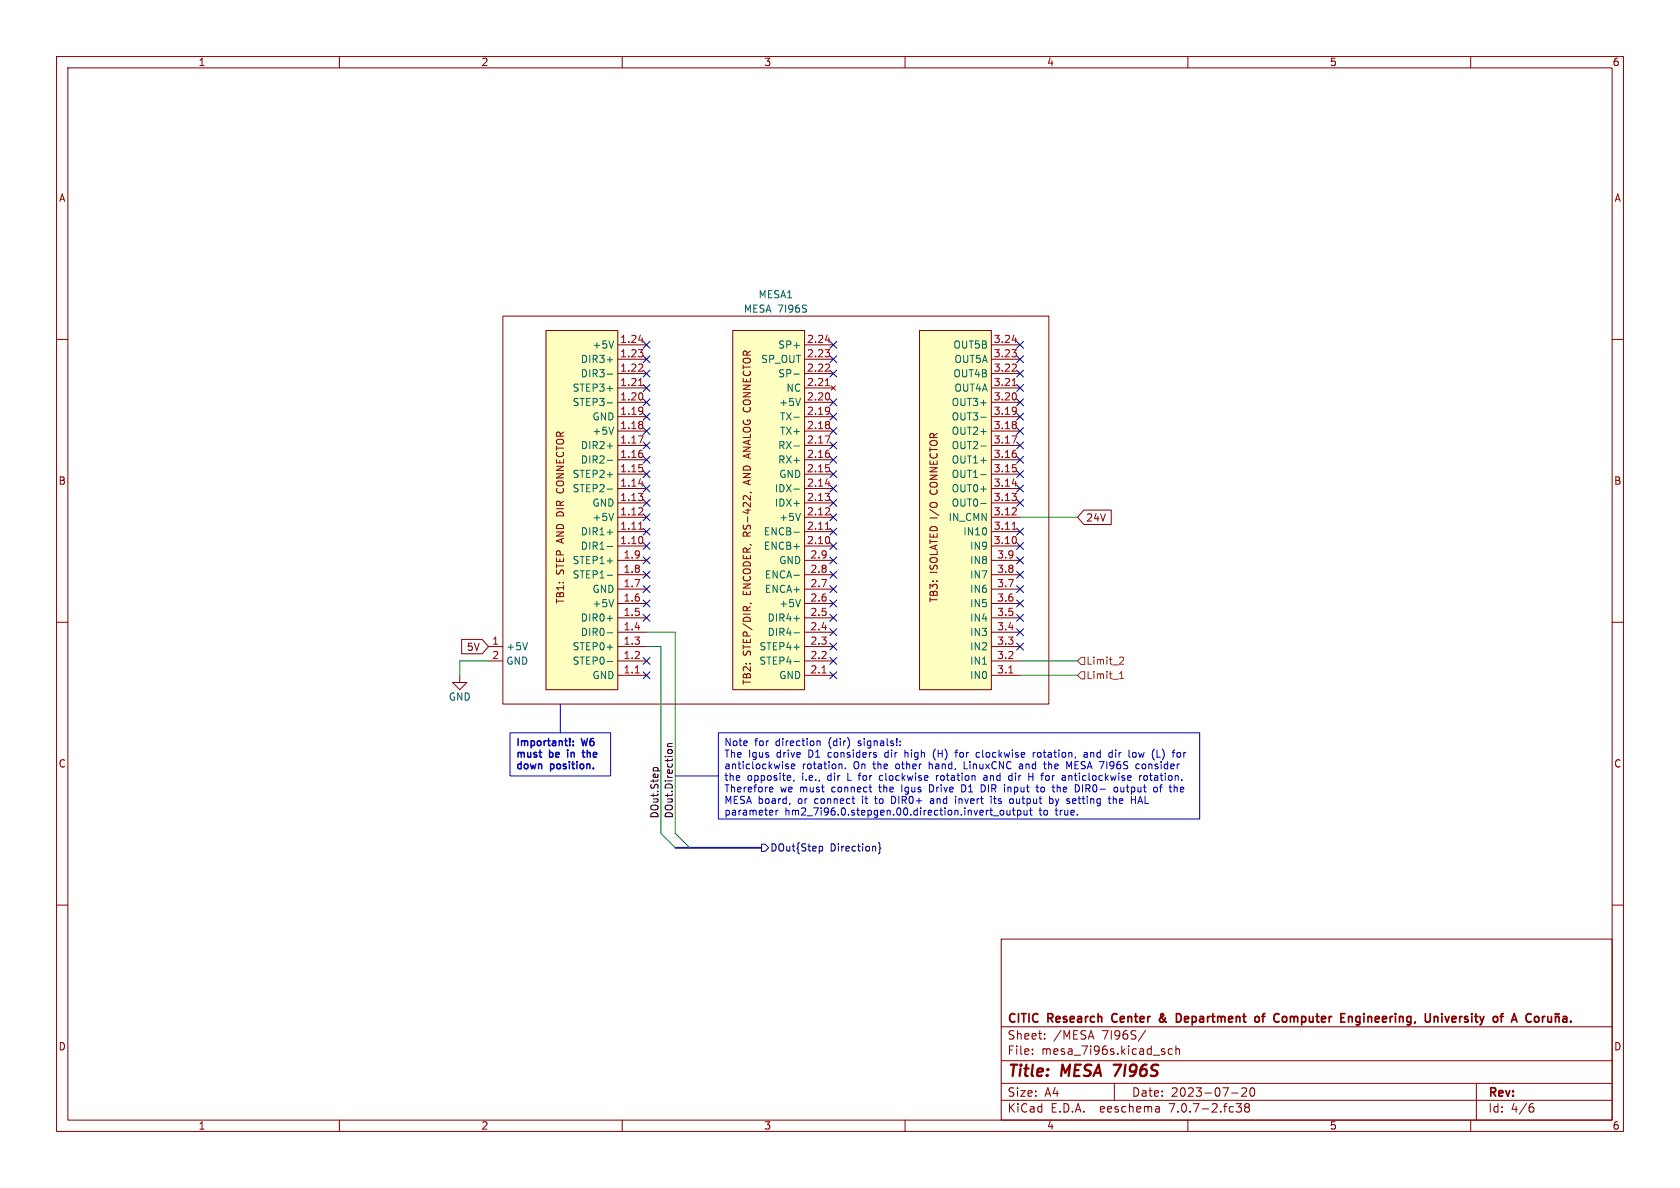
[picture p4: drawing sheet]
<svg xmlns="http://www.w3.org/2000/svg" width="297mm" height="210mm" viewBox="0 0 297 210" stroke-linecap="round" stroke-linejoin="round" font-family="sans-serif">
<g fill="none" stroke="#840000" stroke-width=".18">
<path d="M10 10h277v190h-277zM12 12h273v186h-273zM60 10v2M110 10v2M160 10v2M210 10v2M260 10v2M10 60h2M88.9 55.9h96.5v68.6h-96.5zM96.5 58.4h12.7v63.5h-12.7zM129.5 58.4h12.7v63.5h-12.7zM162.6 58.4h12.7v63.5h-12.7z"/>
<path d="M285 60h2M109.2 78.7h5.1M109.2 76.2h5.1M109.2 73.7h5.1M109.2 71.1h5.1M109.2 68.6h5.1M109.2 66h5.1M109.2 63.5h5.1M109.2 61h5.1M142.2 78.7h5.1M142.2 76.2h5.1M142.2 73.7h5.1"/>
<path d="M142.2 71.1h5.1M142.2 68.6h5.1M142.2 66h5.1M142.2 63.5h5.1M142.2 61h5.1M146.9 68.2l.8 .8M147.7 68.2l-.8 .8M175.3 78.7h5M175.3 76.2h5M175.3 73.7h5M175.3 71.1h5M175.3 68.6h5"/>
<path d="M175.3 66h5M175.3 63.5h5M175.3 61h5M109.2 96.5h5.1M109.2 94h5.1M109.2 91.4h5.1M109.2 88.9h5.1M109.2 86.4h5.1M109.2 83.8h5.1M109.2 81.3h5.1M109.2 99.1h5.1M131.4 85.3l1.3 .4"/>
<path d="M132.6 87l.2 .1M142.2 96.5h5.1M142.2 94h5.1M142.2 91.4h5.1M142.2 88.9h5.1M142.2 86.4h5.1M142.2 83.8h5.1M142.2 81.3h5.1M142.2 99.1h5.1M175.3 96.5h5M175.3 94h5M175.3 91.4h5"/>
<path d="M175.3 88.9h5M175.3 86.4h5M175.3 83.8h5M175.3 81.3h5M175.3 99.1h5M191.6 90.2h4.9v2.5h-4.9l-1.1-1.3zM10 110h2M81.3 119.4v1.3h-1.3l1.3 1.2 1.2-1.2h-1.2M81.6 113h3.6l1.2 1.3-1.2 1.3h-3.6zM86.4 114.3h2.5M86.4 116.8h2.5M109.2 114.3h5.1"/>
<path d="M109.2 119.4h5.1M109.2 116.8h5.1M109.2 111.8h5.1M109.2 109.2h5.1M109.2 106.7h5.1M109.2 104.1h5.1M109.2 101.6h5.1M132.6 106.6l.2 .1M142.2 114.3h5.1M142.2 119.4h5.1M142.2 116.8h5.1M142.2 111.8h5.1"/>
<path d="M142.2 109.2h5.1M142.2 106.7h5.1M142.2 104.1h5.1M142.2 101.6h5.1M175.3 114.3h5M175.3 119.4h5M175.3 116.8h5M175.3 111.8h5M175.3 109.2h5M175.3 106.7h5M175.3 104.1h5M175.3 101.6h5"/>
<path d="M285 110h2M10 160h2M285 160h2M177 166h108v32h-108zM60 198v2M110 198v2M160 198v2M177 194.5h108M177 191.5h108M177 187.5h108M177 181.5h108M182.5 186.3v.1"/>
<path d="M182.5 185.5v.1M184.7 183.6v.1M184.7 182.8v.1M197 191.5v3M202.5 182.1l-1.3 2M204.9 195.7l.1 .9M205 196.5l-.2 .1M205 196h-.2M205.7 185.9l.3 .2-.3 .3M205.7 185.4l.2 .1M207.2 185.5l-.4-.1-.3 .3v.4l.2 .2h.5M207.9 185.5l.2-.1 .4 .1v.9"/>
<path d="M207.9 184.9v1.5M210 198v2M217.7 193.2h1.2M218.5 195.1h1l-.5 .6 .4 .1v.7l-.2 .1-.6-.1M219.5 192.4l.6-.1 .2 .1 .1 .3-.9 1.1h.9M220.3 195.7l-.3-.2 .3-.4 .4 .1 .2 .2-.3 .3M220.3 195.7l-.3 .3 .1 .5 .2 .1 .4-.1 .2-.2-.1-.4-.2-.2M220.3 195.7h.3M221.2 192.4l.1-.1a.81 .81 0 0 1 .6 .6 .81 .81 0 0 1-.3 .8l-.1 .1a.81 .81 0 0 1-.6-.6 .81 .81 0 0 1 .3-.8zM260 198v2M261 191.5v6.5M270.6 195.7h.3l.3 .3-.1 .5-.5 .1"/>
<path d="M271 195.1l-.4 .1"/>
</g>
<path d="M196.9 188.2h1.3" fill="none" stroke="#840000" stroke-width=".4"/>
<g fill="none" stroke="#840000" stroke-width=".3">
<path d="M196.7 179.4l-.1 .4 .1 .7M205.6 179.3h-.3a.56 .56 0 0 0 .1 .7l.4 .4M205.6 179.6l-.5 .4a.41 .41 0 0 0 0 .5 .41 .41 0 0 0 .5 .1M208.3 179.2a.81 .81 0 0 1 .5 .7 .81 .81 0 0 1-.5 .8M222 179.8l.3-.1 .3 .3v.5l-.3 .2-.3-.1M223.1 179.7h.5M223.6 179.2l-.3 .2v1.3M227 179.7l.3 .1 .2 .2-.1 .5-.4 .2M238.8 179.7l.3 .2v.8M240.3 179.7l-.5 .1-.1 .2 .1 .5 .5 .2M253.8 179.7h.2l.2 .2v.8M254.9 179.2v.1"/>
<path d="M254.9 179.7v1M255.5 179.7l.3 1M271.6 179.7l.3 .1 .2 .2-.1 .5-.4 .2M275.1 179.8h.5v.9M275.6 179.2l-.2 .1-.3-.1-.1 .1M276.3 179.8h.6l.1 .9M239.8 181.1h.5M267.2 180.7l.5-1.5 .5 1.5M267.3 180.3h.8M277 180l-.5 .1a.29 .29 0 0 0-.2 .3 .29 .29 0 0 0 .2 .3l.5-.1M277.7 180.5v.2"/>
</g>
<g fill="#ffffc2" stroke="#ffffc2" stroke-width=".18">
<path d="M96.5 58.4h12.7v63.5h-12.7z"/>
<path d="M129.5 58.4h12.7v63.5h-12.7z"/>
<path d="M162.6 58.4h12.7v63.5h-12.7z"/>
</g>
<g fill="none" stroke="#006464" stroke-width=".18">
<path d="M107.3 78.8h1M107.3 71.2h1M107.3 66.1h1M107.3 63.6h1M108.5 75.5l-.4 1.3M108.5 60.3l-.4 1.2M140.4 78.8h.9M140.4 66.1h.9M140.4 73.8h.9M141.5 70.4l-.4 1.3M173.4 78.8h.9M173.4 73.8h.9"/>
<path d="M107.3 96.6h1M107.3 94.1h1M107.3 86.5h1M107.3 81.4h1M108.5 90.7l-.4 1.3M140.4 94.1h.9M140.4 86.5h.9M141.5 90.7l-.4 1.3M173.4 89h.9M173.4 83.9h.9M93.3 113.6l-.5 1.3M107.3 116.9h1"/>
<path d="M107.3 111.9h1M107.3 109.3h1M107.3 101.7h1M108.5 106l-.4 1.3M140.4 116.9h.9M140.4 111.9h.9M140.4 109.3h.9M140.4 101.7h.9M141.5 106l-.4 1.3"/>
</g>
<g fill="none" stroke="#a90000" stroke-width=".18">
<path d="M112.8 77.1h.9l-.5 1.2M112.8 61.8h.8l-.4 .5M112.9 68.2h.7M112.9 60.1h.8M113.2 67.1l.1-.2v1.3M113.5 62.4l.1 .1-.1 .5M113.5 64.4l.1 .2v.3l-.8 .7h.8M113.5 69.6l.1 .3-.1 .7M113.5 72l.1 .1a1.07 1.07 0 0 1-.1 1M113.5 74.6l.1 .2-.1 .2M113.5 75.1l.1 .2-.1 .4M113.6 72.5l-.1 .2"/>
<path d="M145.9 77.1h.8l-.5 1.2M145.9 61.8h.8l-.5 .5M145.9 68.2h.8M145.9 60.1h.8M146.2 67.1l.1-.2v1.3M146.5 64.4l.2 .2-.1 .3-.7 .7h.8M146.5 62.4l.2 .1-.2 .5M146.5 69.6l.2 .3-.2 .7M146.5 72l.1 .1a1.07 1.07 0 0 1-.1 1M146.5 74.6l.2 .2-.2 .2M146.5 75.1l.2 .2-.2 .4M146.7 72.5l-.2 .2"/>
<path d="M178.9 77.1h.8l-.5 1.2M178.9 61.8h.8l-.4 .5M178.9 68.2h.8M178.9 60.1h.8M179.2 67.1l.1-.2v1.3M179.6 64.4l.1 .2-.1 .3-.7 .7h.8M179.6 62.4l.1 .1-.1 .5M179.6 69.6l.1 .3-.1 .7M179.6 72v.1a1.07 1.07 0 0 1-.1 1M179.6 74.6l.1 .2-.1 .2M179.6 75.1l.1 .2-.1 .4M179.7 72.5l-.1 .2"/>
<path d="M112.8 87.2h.8l-.4 .5M112.9 93.6h.7M112.9 85.5h.8M113 82.1h.6M113.2 92.5l.1-.2v1.3M113.5 95l.1 .3-.1 .7M113.5 80.1l.1 .2-.1 .5M113.5 82.7l.1 .2-.1 .4M113.5 87.8l.1 .1-.1 .5M113.5 89.8l.1 .2v.3l-.8 .7h.8M145.9 87.2h.8l-.5 .5M145.9 93.6h.8"/>
<path d="M145.9 85.5h.8M146 82.1h.6M146.2 92.5l.1-.2v1.3M146.5 89.8l.2 .2-.1 .3-.7 .7h.8M146.5 95l.2 .3-.2 .7M146.5 80.1l.2 .2-.2 .5M146.5 82.7l.2 .2-.2 .4M146.5 87.8l.2 .1-.2 .5M178.9 87.2h.8l-.4 .5M178.9 93.6h.8M178.9 85.5h.8M179 82.1h.6"/>
<path d="M179.2 92.5l.1-.2v1.3M179.6 89.8l.1 .2-.1 .3-.7 .7h.8M179.6 95l.1 .3-.1 .7M179.6 80.1l.1 .2-.1 .5M179.6 82.7l.1 .2-.1 .4M179.6 87.8l.1 .1-.1 .5M112.3 119h.7M145.3 119h.7M178.3 119h.8"/>
</g>
<path d="M191.1 118.7h.7v1.3h-.7l-.6-.6zM191.1 116.2h.7v1.3h-.7l-.6-.7zM197.9 120h.8M197.9 119.1l.4-.4v1.3M198.1 116.1l.4 .1 .2 .3-.8 .9h.8" fill="none" stroke="#725600" stroke-width=".18"/>
<g fill="none" stroke="#000084" stroke-width=".18">
<path d="M113.7 62.9l1.2 1.2M113.7 60.4l1.2 1.2M113.7 65.4l1.2 1.2M113.7 78.1l1.2 1.2M113.7 73.1l1.2 1.2M113.7 68l1.2 1.2M113.7 75.6l1.2 1.2M113.7 70.5l1.2 1.2M114.9 62.9l-1.2 1.2M114.9 60.4l-1.2 1.2M114.9 65.4l-1.2 1.2M114.9 78.1l-1.2 1.2"/>
<path d="M114.9 73.1l-1.2 1.2M114.9 68l-1.2 1.2M114.9 75.6l-1.2 1.2M114.9 70.5l-1.2 1.2M146.7 78.1l1.2 1.2M146.7 75.6l1.2 1.2M146.7 73.1l1.2 1.2M146.7 70.5l1.2 1.2M146.7 65.4l1.2 1.2M146.7 60.4l1.2 1.2M146.7 62.9l1.2 1.2M147.9 78.1l-1.2 1.2"/>
<path d="M147.9 62.9l-1.2 1.2M147.9 70.5l-1.2 1.2M147.9 75.6l-1.2 1.2M147.9 65.4l-1.2 1.2M147.9 73.1l-1.2 1.2M147.9 60.4l-1.2 1.2M179.7 73.1l1.2 1.2M179.7 62.9l1.2 1.2M179.7 70.5l1.2 1.2M179.7 60.4l1.2 1.2M179.7 65.4l1.2 1.2M179.7 68l1.2 1.2"/>
<path d="M179.7 75.6l1.2 1.2M179.7 78.1l1.2 1.2M180.9 73.1l-1.2 1.2M180.9 62.9l-1.2 1.2M180.9 70.5l-1.2 1.2M180.9 60.4l-1.2 1.2M180.9 65.4l-1.2 1.2M180.9 68l-1.2 1.2M180.9 75.6l-1.2 1.2M180.9 78.1l-1.2 1.2M113.7 95.9l1.2 1.2M113.7 88.3l1.2 1.2"/>
<path d="M113.7 93.4l1.2 1.2M113.7 98.5l1.2 1.2M113.7 80.7l1.2 1.2M113.7 83.2l1.2 1.2M113.7 90.8l1.2 1.2M113.7 85.8l1.2 1.2M114.9 95.9l-1.2 1.2M114.9 88.3l-1.2 1.2M114.9 93.4l-1.2 1.2M114.9 98.5l-1.2 1.2M114.9 80.7l-1.2 1.2M114.9 83.2l-1.2 1.2"/>
<path d="M114.9 90.8l-1.2 1.2M114.9 85.8l-1.2 1.2M146.7 83.2l1.2 1.2M146.7 80.7l1.2 1.2M146.7 88.3l1.2 1.2M146.7 95.9l1.2 1.2M146.7 85.8l1.2 1.2M146.7 93.4l1.2 1.2M146.7 98.5l1.2 1.2M146.7 90.8l1.2 1.2M147.9 83.2l-1.2 1.2M147.9 80.7l-1.2 1.2"/>
<path d="M147.9 93.4l-1.2 1.2M147.9 98.5l-1.2 1.2M147.9 88.3l-1.2 1.2M147.9 95.9l-1.2 1.2M147.9 85.8l-1.2 1.2M147.9 90.8l-1.2 1.2M179.7 98.5l1.2 1.2M179.7 83.2l1.2 1.2M179.7 85.8l1.2 1.2M179.7 80.7l1.2 1.2M179.7 95.9l1.2 1.2M179.7 88.3l1.2 1.2"/>
<path d="M179.7 93.4l1.2 1.2M180.9 98.5l-1.2 1.2M180.9 83.2l-1.2 1.2M180.9 85.8l-1.2 1.2M180.9 80.7l-1.2 1.2M180.9 95.9l-1.2 1.2M180.9 88.3l-1.2 1.2M180.9 93.4l-1.2 1.2M113.7 101l1.2 1.2M113.7 103.5l1.2 1.2M113.7 108.6l1.2 1.2M113.7 106.1l1.2 1.2"/>
<path d="M113.7 116.2l1.2 1.2M113.7 118.8l1.2 1.2M114.9 116.2l-1.2 1.2M114.9 118.8l-1.2 1.2M114.9 101l-1.2 1.2M114.9 103.5l-1.2 1.2M114.9 108.6l-1.2 1.2M114.9 106.1l-1.2 1.2M146.7 106.1l1.2 1.2M146.7 108.6l1.2 1.2M146.7 103.5l1.2 1.2M146.7 118.8l1.2 1.2"/>
<path d="M146.7 111.2l1.2 1.2M146.7 116.2l1.2 1.2M146.7 101l1.2 1.2M146.7 113.7l1.2 1.2M147.9 106.1l-1.2 1.2M147.9 103.5l-1.2 1.2M147.9 101l-1.2 1.2M147.9 108.6l-1.2 1.2M147.9 118.8l-1.2 1.2M147.9 113.7l-1.2 1.2M147.9 111.2l-1.2 1.2M147.9 116.2l-1.2 1.2"/>
<path d="M179.7 101l1.2 1.2M179.7 108.6l1.2 1.2M179.7 106.1l1.2 1.2M179.7 111.2l1.2 1.2M179.7 103.5l1.2 1.2M179.7 113.7l1.2 1.2M180.9 101l-1.2 1.2M180.9 108.6l-1.2 1.2M180.9 106.1l-1.2 1.2M180.9 111.2l-1.2 1.2M180.9 103.5l-1.2 1.2M180.9 113.7l-1.2 1.2"/>
<path d="M134.6 149.2h.7l.6 .7-.6 .6h-.7zM144.9 149.6l.4 .1 .1 .1v.5l-.5 .1M155.3 149l.2 .2v.6l.2 .2-.2 .1v.6l-.2 .2"/>
</g>
<path d="M115.5 136.2v-.3l.2-.2h.5l.1 .5M118 132.8l.3-.3h.3l.3 .3M118 132h.9M118.9 131.4l-.8 .1-.1 .3 .1 .2" fill="none" stroke="#0f0f0f" stroke-width=".18"/>
<g fill="none" stroke="#0000c2" stroke-width=".18">
<path d="M90.2 129.5h17.7v7.7h-17.7zM99.1 124.5v5M119.4 137.2h7.6M127 129.5h85.1v15.3h-85.1zM136.1 139.9h.5M136.6 139.3v.1l-.6 .2M138.9 135.3l.5 .4-.2 .2-.3-.1M139.4 135.1h-.3l-.2 .1M139.7 137.2l.1 .2-.6 .1M139.9 135.5l.6-.1v-.3h-.4l-.2 .1 .1 .6h.5M140.4 137.9l-.1 .2M144.4 131v.8"/>
<path d="M144.4 131.1l.2-.1h.3l.1 .8M148.7 135.1l.2 .1v.7M149.5 135.8v.1M153.6 139.1h.5M154 140h.1M155.9 137.1l-.3 .1-.2 .1 .1 .5 .4 .1M156.5 133.1l-.1 .5 .1 .2M159.1 131.7v.1M159.1 131v.1M159.4 138.7v1.3M160 132.6v1.3M160.3 133l-.3 .1"/>
<path d="M164.3 134.6v1.3M164.8 138.8l-.5-.1v1.3l.5-.1M165.4 132.4a1.46 1.46 0 0 0 0 1.9M165.5 137.1v.8M165.7 137.2l-.2 .1M168.8 133h.5M169.3 132.6l-.3 .2v1.1M170 138.7v1.3l.6-.2M170.4 134.6v1.3h.7M172.8 133l.4 .1M173.2 133.8l-.4 .1M173.5 138.7a.64 .64 0 0 1 .7 .7 .64 .64 0 0 1-.7 .6"/>
<path d="M174 137.2h.4l.1 .7M174.5 137.4l-.4 .1-.2 .1 .2 .3h.4M178.5 137.1l.4 .1M178.6 139.1l-.4 .1M178.9 137.9h-.4M178.9 136.7v1.2M180.2 135.1h.5M180.8 135.4h-.4l-.2 .2 .2 .3 .4-.1M181.9 137.3h.7M182.6 136.7v1.2M182.7 133v.9M183 133l-.3 .3"/>
<path d="M183.1 139.1h.5M183.4 139.9l.2 .1M183.8 133l-.3 .1-.1 .2v.4l.4 .2M184.4 139.1l-.3 .1-.1 .2 .1 .5 .3 .1M184.7 135.8l.3 .1M187 139.2l.3-.1 .1 .2M188.6 134.6l.4 .9 .4-.9v1.3M189 137.1v.8M189.3 137.1l-.3 .1M191.4 138.7v1.3M191.7 133.1h.5v.8M192.2 133.3l-.4 .1-.2 .2 .2 .3 .4-.1"/>
<path d="M192.8 133v.9M193 133l-.2 .1M197.2 139.1l.3 .1 .1 .2-.1 .5-.3 .1M197.2 132.6v.1M197.2 133v.9M198.1 139.1l.1 .8 .3 .1 .2-.1M200.6 133l.3 .3v.3l-.3 .3M201 135.1h.4M201.3 133l.2 .9M201.4 135.8l-.4 .1M201.5 137.1v.8M201.8 137.1l-.3 .2"/>
<path d="M202.3 135.1h-.3l-.1 .2 .1 .5 .3 .1M202.3 137.2l.3-.1 .3 .2v.4l-.3 .2h-.3l-.1-.2zM203.2 137.1h.5M204.6 133.9h.6M205 139.1h.5M205.2 138.9v1.1M205.5 132.4l.2 .4M205.7 134l-.2 .3M209.1 139.1h-.3l-.1 .2v.6l.4 .1M209.3 139.4l-.6 .2M209.3 133v.9M209.6 133l-.3 .3"/>
<path d="M136.6 143.3v.2l-.6 .2M137.2 143.2v.9M137.3 143.3l-.1 .2M139.7 142l-.2 .2M150.6 141.2h.5M151 142h.1M154.6 141.2h.5M154.8 140.8v1.2M157.6 140.8v1.2h.5M164.5 141.3h.5M165.1 141.5l-.5 .1-.1 .1 .1 .3h.5M169.5 141.2v.8"/>
<path d="M169.7 141.2l-.2 .1M175.2 141.2v.8M175.6 144.2h1M175.6 141.2h.5M175.8 140.8v1.1l.3 .1M176.9 143.3l.3-.1 .3 .3v.3l-.3 .3-.3-.1-.1-.2zM178 143.2l.1 .8 .3 .1 .1-.1M178.5 143.2v.9M179 143.2h.5M179.1 141.3l.1 .5-.3 .2M179.2 142.8v1.1l.3 .2M179.9 143.2v1.3"/>
<path d="M180.4 143.4v.6l-.2 .1-.3-.1M181 143.2l.1 .8 .3 .1 .2-.1M181.6 143.2v.9M182.2 142.8v1.1l.3 .2M185.6 141.3l.3-.1 .3 .2-.2 .6h-.4M186.6 141.2l.3 .8-.3 .5M189.8 141.2l.4 .1M190.2 142h-.4M190.2 141.5l-.6 .1M196.8 141.3l.2-.1 .3 .1 .1 .7M196.8 140.8v1.2M201.2 142l.4-1.2 .4 1.2"/>
<path d="M201.3 141.7h.6"/>
</g>
<g fill="none" stroke="#0000c2" stroke-width=".25">
<path d="M91.6 130.5v1.3M92.1 134.6v1.3M95.5 132.6v1.1M97 130.5v1.1M97.2 132.6v1.3M100 130.5v1.1M100.4 133v.9M100.7 130.5v.8M101.3 134.6v1.1M101.3 131v.1M101.3 131.7v.1M102.8 130.5l.3 1.3"/>
<path d="M103.1 132.6v1.1l.3 .2M103.8 132.6v1.3M103.9 130.5l-.3 1.3M104.9 130.5l-.4 .2"/>
</g>
<path d="M119.4 149.9h15.2" fill="none" stroke="#000084" stroke-width=".3"/>
<path d="M180.3 91.4h10.2M86.4 116.8h-5.1v2.6M114.3 111.8h5.1v35.5l2.5 2.6M114.3 114.3h2.5v33l2.6 2.6M180.3 116.8h10.2M180.3 119.4h10.2" fill="none" stroke="#009600" stroke-width=".18"/>
<g font-size="2.8" fill="#840000">
<text x="178" y="190.9">Title:</text>
<text x="187.7" y="190.9">MESA</text>
<text x="197.7" y="190.9">7I96S</text>
</g>
<g font-size="2.1" fill="#840000">
<text x="178" y="184">Sheet:</text>
<text x="178" y="181.2">CITIC</text>
<text x="185.3" y="181.2">Research</text>
<text x="186.2" y="184">/MESA</text>
<text x="194.9" y="184">7I96S/</text>
<text x="197.3" y="181.2">Center</text>
<text x="206.2" y="181.2">&amp;</text>
<text x="209.8" y="181.2">Department</text>
<text x="224.4" y="181.2">of</text>
<text x="228.3" y="181.2">Computer</text>
<text x="240.7" y="181.2">Engineering,</text>
<text x="256.2" y="181.2">University</text>
<text x="268.9" y="181.2">of</text>
<text x="272.9" y="181.2">A</text>
<text x="178" y="186.7">File:</text>
<text x="184.1" y="186.7">mesa_7i96s.kicad_sch</text>
<text x="178" y="196.9">KiCad</text>
<text x="178" y="194.1">Size:</text>
<text x="184.7" y="194.1">A4</text>
<text x="185.7" y="196.9">E.D.A.</text>
<text x="194.6" y="196.9">eeschema</text>
<text x="200" y="194.1">Date:</text>
<text x="207" y="196.9">7.0.7-2.fc38</text>
<text x="207" y="194.1">2023-07-20</text>
<text x="263" y="194.3">Rev:</text>
<text x="263" y="196.9">Id:</text>
<text x="267.1" y="196.9">4/6</text>
</g>
<g font-size="1.8" fill="#840000">
<text x="35" y="11.9">1</text>
<text x="85" y="11.9">2</text>
<text x="135" y="11.9">3</text>
<text x="185" y="11.9">4</text>
<text x="235" y="11.9">5</text>
<text x="285" y="11.9">6</text>
<text x="10.3" y="35.9">A</text>
<text x="285.3" y="35.9">A</text>
<text x="10.3" y="85.9">B</text>
<text x="99.9" y="86.6" transform="rotate(-90 99.9 86.6)">CONNECTOR</text>
<text x="133" y="85" transform="rotate(-90 133 85)">AND ANALOG CONNECTOR</text>
<text x="166" y="87.1" transform="rotate(-90 166 87.1)">CONNECTOR</text>
<text x="285.3" y="85.9">B</text>
<text x="191.9" y="92.4">24V</text>
<text x="99.9" y="101.6" transform="rotate(-90 99.9 101.6)">STEP AND DIR</text>
<text x="166" y="101.4" transform="rotate(-90 166 101.4)">ISOLATED I/O</text>
<text x="99.9" y="106.9" transform="rotate(-90 99.9 106.9)">TB1:</text>
<text x="133" y="105.1" transform="rotate(-90 133 105.1)">ENCODER, RS-422,</text>
<text x="166" y="106.6" transform="rotate(-90 166 106.6)">TB3:</text>
<text x="82.4" y="115.3">5V</text>
<text x="133" y="115.9" transform="rotate(-90 133 115.9)">STEP/DIR,</text>
<text x="133" y="121.2" transform="rotate(-90 133 121.2)">TB2:</text>
<text x="10.3" y="135.9">C</text>
<text x="285.3" y="135.9">C</text>
<text x="10.3" y="185.9">D</text>
<text x="285.3" y="185.9">D</text>
<text x="35" y="199.9">1</text>
<text x="85" y="199.9">2</text>
<text x="135" y="199.9">3</text>
<text x="185" y="199.9">4</text>
<text x="235" y="199.9">5</text>
<text x="285" y="199.9">6</text>
</g>
<g font-size="1.8" fill="#006464">
<text x="134" y="52.9">MESA1</text>
<text x="131.4" y="55.5">MESA 7I96S</text>
<text x="102.6" y="64.4">DIR3+</text>
<text x="104.6" y="61.8">+5V</text>
<text x="134.5" y="64.4">SP_OUT</text>
<text x="137.5" y="61.8">SP+</text>
<text x="168.4" y="61.8">OUT5B</text>
<text x="168.6" y="64.4">OUT5A</text>
<text x="101.1" y="72">STEP3-</text>
<text x="101.1" y="69.4">STEP3+</text>
<text x="102.6" y="66.9">DIR3-</text>
<text x="137.5" y="66.9">SP-</text>
<text x="137.7" y="72">+5V</text>
<text x="138.9" y="69.4">NC</text>
<text x="168.1" y="72">OUT3+</text>
<text x="168.4" y="66.9">OUT4B</text>
<text x="168.6" y="69.4">OUT4A</text>
<text x="104.6" y="77.1">+5V</text>
<text x="104.6" y="74.5">GND</text>
<text x="137.8" y="77.1">TX+</text>
<text x="137.8" y="74.5">TX-</text>
<text x="168.1" y="77.1">OUT2+</text>
<text x="168.1" y="74.5">OUT3-</text>
<text x="102.6" y="82.1">DIR2-</text>
<text x="102.6" y="79.6">DIR2+</text>
<text x="137.5" y="82.1">RX+</text>
<text x="137.5" y="79.6">RX-</text>
<text x="168.1" y="82.1">OUT1+</text>
<text x="168.1" y="79.6">OUT2-</text>
<text x="101.1" y="87.2">STEP2-</text>
<text x="101.1" y="84.7">STEP2+</text>
<text x="104.6" y="89.8">GND</text>
<text x="136.9" y="89.8">IDX+</text>
<text x="136.9" y="87.2">IDX-</text>
<text x="137.7" y="84.7">GND</text>
<text x="168.1" y="89.8">OUT0-</text>
<text x="168.1" y="87.2">OUT0+</text>
<text x="168.1" y="84.7">OUT1-</text>
<text x="102.6" y="94.8">DIR1+</text>
<text x="104.6" y="92.3">+5V</text>
<text x="134.9" y="94.8">ENCB-</text>
<text x="137.7" y="92.3">+5V</text>
<text x="167.6" y="92.3">IN_CMN</text>
<text x="170.2" y="94.8">IN10</text>
<text x="101.1" y="99.9">STEP1+</text>
<text x="102.6" y="97.4">DIR1-</text>
<text x="134.9" y="97.4">ENCB+</text>
<text x="137.7" y="99.9">GND</text>
<text x="171.4" y="97.4">IN9</text>
<text x="171.4" y="99.9">IN8</text>
<text x="101.1" y="102.5">STEP1-</text>
<text x="104.6" y="107.5">+5V</text>
<text x="104.6" y="105">GND</text>
<text x="135.1" y="105">ENCA+</text>
<text x="135.1" y="102.5">ENCA-</text>
<text x="137.7" y="107.5">+5V</text>
<text x="171.4" y="107.5">IN5</text>
<text x="171.4" y="105">IN6</text>
<text x="171.4" y="102.5">IN7</text>
<text x="102.6" y="112.6">DIR0-</text>
<text x="102.6" y="110.1">DIR0+</text>
<text x="135.6" y="112.6">DIR4-</text>
<text x="135.6" y="110.1">DIR4+</text>
<text x="171.4" y="112.6">IN3</text>
<text x="171.4" y="110.1">IN4</text>
<text x="89.4" y="115.2">+5V</text>
<text x="89.4" y="117.7">GND</text>
<text x="101.1" y="117.7">STEP0-</text>
<text x="101.1" y="115.2">STEP0+</text>
<text x="134.2" y="117.7">STEP4-</text>
<text x="134.2" y="115.2">STEP4+</text>
<text x="171.4" y="117.7">IN1</text>
<text x="171.4" y="115.2">IN2</text>
<text x="79.2" y="124.1">GND</text>
<text x="104.6" y="120.2">GND</text>
<text x="137.7" y="120.2">GND</text>
<text x="171.4" y="120.2">IN0</text>
</g>
<g font-size="1.8" fill="#a90000">
<text x="109.5" y="65.8">1.22</text>
<text x="109.5" y="63.2">1.23</text>
<text x="109.5" y="60.7">1.24</text>
<text x="142.6" y="65.8">2.22</text>
<text x="142.6" y="63.2">2.23</text>
<text x="142.6" y="60.7">2.24</text>
<text x="175.6" y="65.8">3.22</text>
<text x="175.6" y="63.2">3.23</text>
<text x="175.6" y="60.7">3.24</text>
<text x="109.5" y="70.9">1.20</text>
<text x="109.5" y="68.3">1.21</text>
<text x="142.6" y="70.9">2.20</text>
<text x="142.6" y="68.3">2.21</text>
<text x="175.6" y="70.9">3.20</text>
<text x="175.6" y="68.3">3.21</text>
<text x="109.5" y="75.9">1.18</text>
<text x="109.5" y="73.4">1.19</text>
<text x="142.6" y="75.9">2.18</text>
<text x="142.6" y="73.4">2.19</text>
<text x="175.6" y="75.9">3.18</text>
<text x="175.6" y="73.4">3.19</text>
<text x="109.5" y="83.6">1.15</text>
<text x="109.5" y="81">1.16</text>
<text x="109.5" y="78.5">1.17</text>
<text x="142.6" y="83.6">2.15</text>
<text x="142.6" y="81">2.16</text>
<text x="142.6" y="78.5">2.17</text>
<text x="175.6" y="83.6">3.15</text>
<text x="175.6" y="81">3.16</text>
<text x="175.6" y="78.5">3.17</text>
<text x="109.5" y="88.6">1.13</text>
<text x="109.5" y="86.1">1.14</text>
<text x="142.6" y="88.6">2.13</text>
<text x="142.6" y="86.1">2.14</text>
<text x="175.6" y="88.6">3.13</text>
<text x="175.6" y="86.1">3.14</text>
<text x="109.5" y="93.7">1.11</text>
<text x="109.5" y="91.2">1.12</text>
<text x="142.6" y="93.7">2.11</text>
<text x="142.6" y="91.2">2.12</text>
<text x="175.6" y="93.7">3.11</text>
<text x="175.6" y="91.2">3.12</text>
<text x="109.5" y="96.3">1.10</text>
<text x="110.1" y="101.3">1.8</text>
<text x="110.1" y="98.8">1.9</text>
<text x="142.6" y="96.3">2.10</text>
<text x="143.2" y="101.3">2.8</text>
<text x="143.2" y="98.8">2.9</text>
<text x="175.6" y="96.3">3.10</text>
<text x="176.2" y="101.3">3.8</text>
<text x="176.2" y="98.8">3.9</text>
<text x="110.1" y="106.4">1.6</text>
<text x="110.1" y="103.9">1.7</text>
<text x="143.2" y="106.4">2.6</text>
<text x="143.2" y="103.9">2.7</text>
<text x="176.2" y="106.4">3.6</text>
<text x="176.2" y="103.9">3.7</text>
<text x="110.1" y="111.5">1.4</text>
<text x="110.1" y="109">1.5</text>
<text x="143.2" y="111.5">2.4</text>
<text x="143.2" y="109">2.5</text>
<text x="176.2" y="111.5">3.4</text>
<text x="176.2" y="109">3.5</text>
<text x="86.9" y="114">1</text>
<text x="86.9" y="116.6">2</text>
<text x="110.1" y="119.1">1.1</text>
<text x="110.1" y="116.6">1.2</text>
<text x="110.1" y="114">1.3</text>
<text x="143.2" y="119.1">2.1</text>
<text x="143.2" y="116.6">2.2</text>
<text x="143.2" y="114">2.3</text>
<text x="176.2" y="119.1">3.1</text>
<text x="176.2" y="116.6">3.2</text>
<text x="176.2" y="114">3.3</text>
</g>
<g font-size="1.8" fill="#725600">
<text x="192" y="117.7">Limit_2</text>
<text x="192" y="120.2">Limit_1</text>
</g>
<g font-size="1.8" fill="#0000c2">
<text x="91.1" y="132.5">Important!:</text>
<text x="91.1" y="134.6">must</text>
<text x="91.1" y="136.6">down</text>
<text x="97.2" y="134.6">be</text>
<text x="97.4" y="136.6">position.</text>
<text x="100.9" y="134.6">in</text>
<text x="102.9" y="132.5">W6</text>
<text x="104.1" y="134.6">the</text>
<text x="128" y="132.2">Note</text>
<text x="128" y="134.3">The</text>
<text x="128" y="136.3">anticlockwise</text>
<text x="132.3" y="134.3">Igus</text>
<text x="133.4" y="132.2">for</text>
<text x="137.2" y="132.2">direction</text>
<text x="137.4" y="134.3">drive</text>
<text x="141.8" y="136.3">rotation.</text>
<text x="143.2" y="134.3">D1</text>
<text x="146.8" y="132.2">(dir)</text>
<text x="146.8" y="134.3">considers</text>
<text x="151" y="136.3">On</text>
<text x="152.2" y="132.2">signals!:</text>
<text x="154.7" y="136.3">the</text>
<text x="157.1" y="134.3">dir</text>
<text x="158.8" y="136.3">other</text>
<text x="160.8" y="134.3">high</text>
<text x="164.9" y="136.3">hand,</text>
<text x="166" y="134.3">(H)</text>
<text x="170.2" y="134.3">for</text>
<text x="171.3" y="136.3">LinuxCNC</text>
<text x="174" y="134.3">clockwise</text>
<text x="181.3" y="136.3">and</text>
<text x="184.3" y="134.3">rotation,</text>
<text x="185.9" y="136.3">the</text>
<text x="190" y="136.3">MESA 7I96S</text>
<text x="193.5" y="134.3">and</text>
<text x="198.1" y="134.3">dir</text>
<text x="201.8" y="134.3">low</text>
<text x="202.7" y="136.3">consider</text>
<text x="206.1" y="134.3">(L)</text>
<text x="128" y="138.4">the</text>
<text x="128" y="140.4">Therefore</text>
<text x="128" y="142.4">MESA board,</text>
<text x="132.1" y="138.4">opposite,</text>
<text x="138" y="140.4">we</text>
<text x="141.2" y="142.4">or</text>
<text x="141.5" y="140.4">must</text>
<text x="141.9" y="138.4">i.e.,</text>
<text x="144.3" y="142.4">connect</text>
<text x="146.6" y="138.4">dir</text>
<text x="147.3" y="140.4">connect</text>
<text x="150.3" y="138.4">L for</text>
<text x="152.9" y="142.4">it</text>
<text x="155.4" y="142.4">to</text>
<text x="155.9" y="140.4">the</text>
<text x="156.3" y="138.4">clockwise</text>
<text x="158.4" y="142.4">DIR0+</text>
<text x="160.1" y="140.4">Igus</text>
<text x="165.2" y="140.4">Drive</text>
<text x="165.5" y="142.4">and</text>
<text x="166.6" y="138.4">rotation</text>
<text x="170.2" y="142.4">invert</text>
<text x="171" y="140.4">D1</text>
<text x="174.7" y="140.4">DIR</text>
<text x="175.2" y="138.4">and</text>
<text x="176.6" y="142.4">its</text>
<text x="179" y="140.4">input</text>
<text x="179.8" y="138.4">dir</text>
<text x="180.2" y="142.4">output</text>
<text x="183.5" y="138.4">H for</text>
<text x="185" y="140.4">to</text>
<text x="187.4" y="142.4">by</text>
<text x="188" y="140.4">the</text>
<text x="189.8" y="138.4">anticlockwise</text>
<text x="190.7" y="142.4">setting</text>
<text x="192.1" y="140.4">DIR0-</text>
<text x="198.3" y="142.4">the</text>
<text x="199.2" y="140.4">output</text>
<text x="202.5" y="142.4">HAL</text>
<text x="203.7" y="138.4">rotation.</text>
<text x="206.5" y="140.4">of</text>
<text x="209.5" y="140.4">the</text>
<text x="128" y="144.5">parameter</text>
<text x="138.7" y="144.5">hm2_7i96.0.stepgen.00.direction.invert_output</text>
<text x="183.9" y="144.5">to</text>
<text x="186.9" y="144.5">true.</text>
</g>
<g font-size="1.8" fill="#0f0f0f">
<text x="116.5" y="144.8" transform="rotate(-90 116.5 144.8)">DOut.Step</text>
<text x="119" y="144.8" transform="rotate(-90 119 144.8)">DOut.Direction</text>
</g>
<g font-size="1.8" fill="#000084">
<text x="136.1" y="150.7">DOut{Step</text>
<text x="146.7" y="150.7">Direction}</text>
</g>
</svg>
